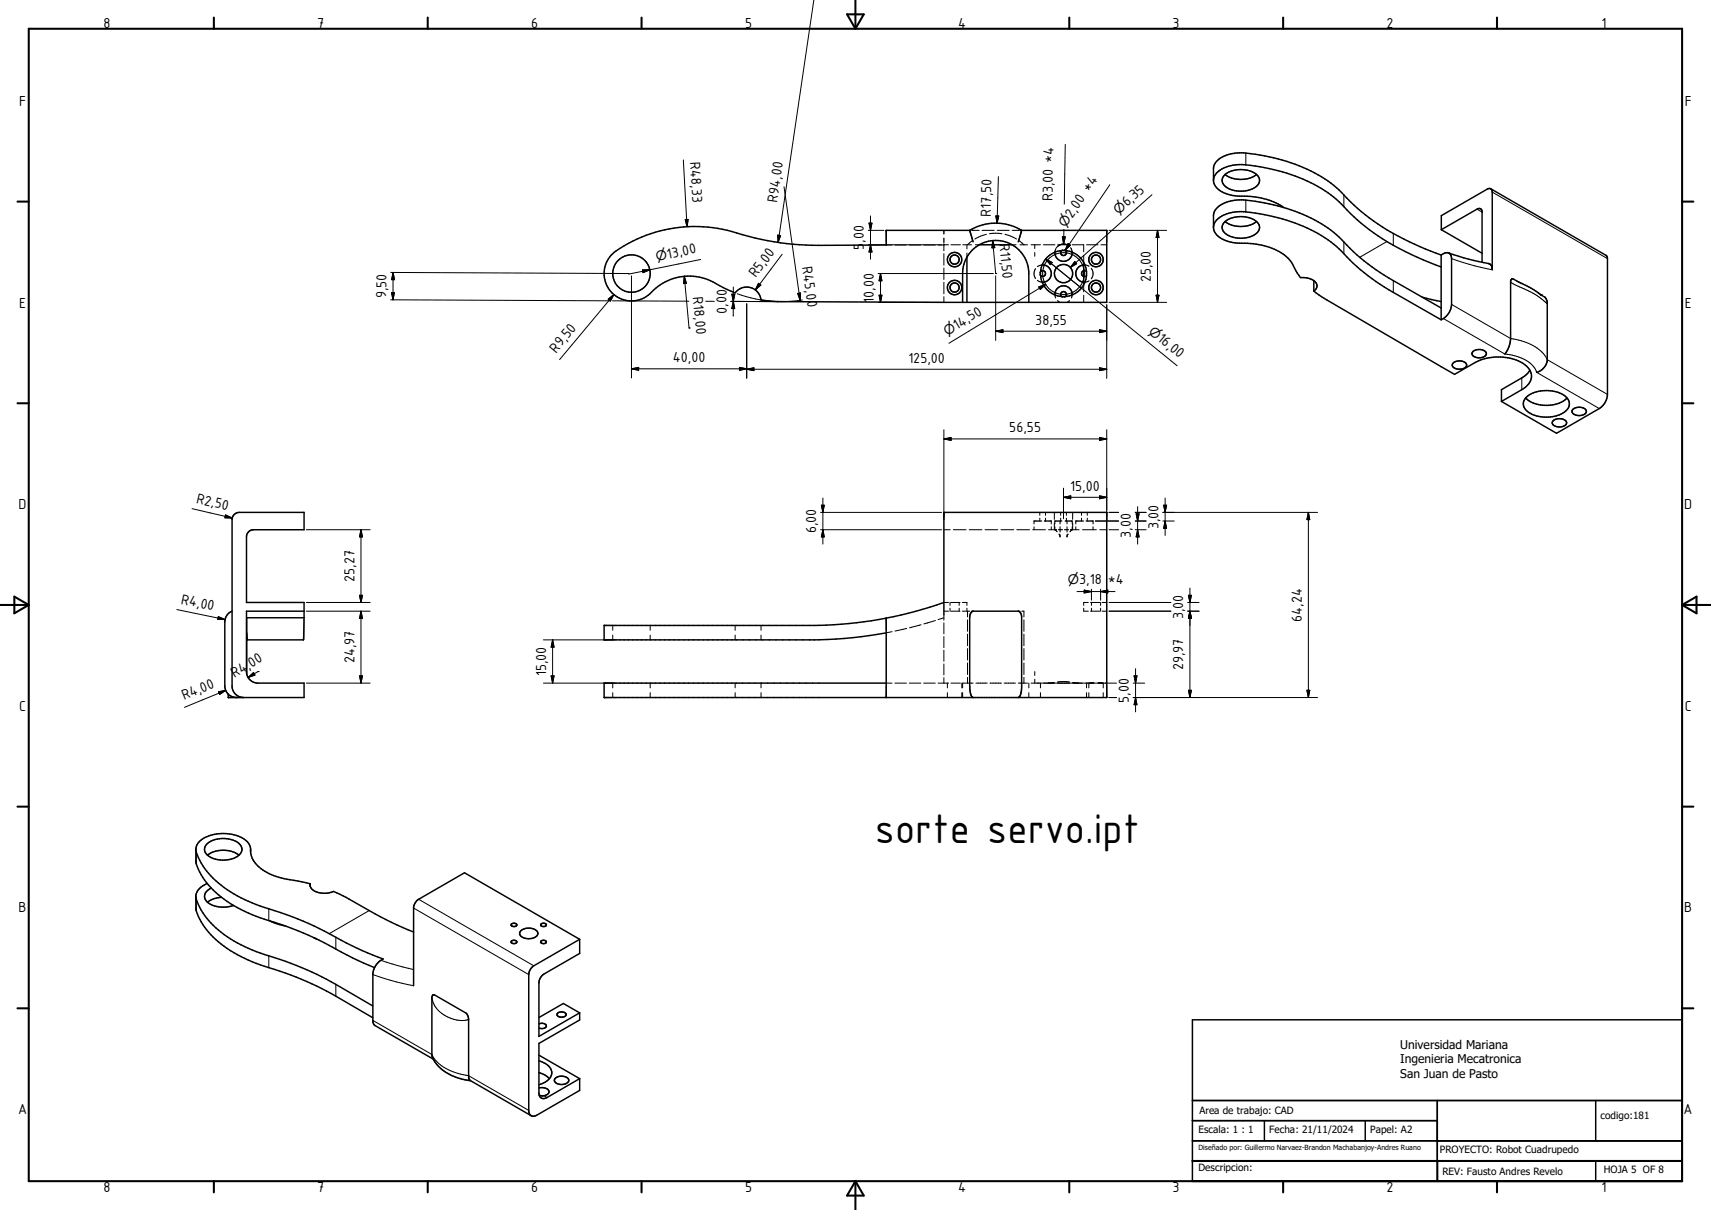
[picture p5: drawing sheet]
<svg xmlns="http://www.w3.org/2000/svg" width="594mm" height="420mm" viewBox="0 0 594 420" stroke-linecap="round" stroke-linejoin="round" font-family="sans-serif">
<g fill="none" stroke="#000" stroke-width=".51">
<path d="M336.6 80h-28.9v5l-23.4 .2a101.1 101.1 0 0 1-31.9-5.3 47.8 47.8 0 0 0-39.7 8.2 9.5 9.5 0 0 0 .2 14 9.5 9.5 0 0 0 13.9-1.3 18.2 18.2 0 0 1 22.9-1.7l5.5 2.6a5 5 0 0 1 5.3-1.9 5 5 0 0 1 3.7 4.3l7 .6 113 .3v-25h-29.5M336.6 80h.1M336.6 80a17.5 17.5 0 0 1 18.1 0M336.7 80h.1M354.7 80l-1.2 3.9M421.3 78.9a6.1 6.1 0 0 1 5.3-4.9 21.2 21.2 0 0 1 10.8 .2 52.1 52.1 0 0 1 28.3 13 71.1 71.1 0 0 0 18 14.3l16.6 9.5M421.3 78.9a6.1 6.1 0 0 0 5.3 5l2.9 .5a24.3 24.3 0 0 1 17.6 5.2l1.3 1.5 3.1 5.3a5.5 5.5 0 0 1 5.6 2.3 2.07 2.07 0 0 1-1 2.3M421.3 78.9v-4a6.2 6.2 0 0 1 5.3-5 18.7 18.7 0 0 1 9.2 0 54.7 54.7 0 0 1 29.1 12.4l.8 .8a69.7 69.7 0 0 0 18 14.3l16.6 9.5M421.3 62.6v-4.1a6.2 6.2 0 0 1 5.3-4.9 15.5 15.5 0 0 1 5.9-.5 57.5 57.5 0 0 1 31.5 12.1l.9 .8a79.9 79.9 0 0 0 33.6 21.9l1.8 .6M425.2 77a9.1 9.1 0 0 1 11.6 .6 2.88 2.88 0 0 1-1.9 4.2 9.2 9.2 0 0 1-10.1-1.3 2.43 2.43 0 0 1 .4-3.5zM425.3 76.9a9.5 9.5 0 0 0 10.9 0M425.3 60.6a9.6 9.6 0 0 0 10.9 0"/>
<path d="M425.4 60.5a9.3 9.3 0 0 1 11.3 .6 2.75 2.75 0 0 1-1.6 4.3 9 9 0 0 1-10.4-1.4 2.47 2.47 0 0 1 .7-3.5zM445.7 72.1a26.7 26.7 0 0 0-16.2-4.1 8.8 8.8 0 0 1-8.1-4.5 4.9 4.9 0 0 1 3.9-5.4 17.8 17.8 0 0 1 10.5-.5 54.7 54.7 0 0 1 29.1 12.5 78.3 78.3 0 0 0 31.3 21l4.1 1.6M500.4 79.7v-4.8l15.9-9.2a1.05 1.05 0 0 1 1.1-.2 1.05 1.05 0 0 1 .6 .9v27.2M500.4 79.7l12.4-7.1a1.05 1.05 0 0 1 1.1-.2 1.05 1.05 0 0 1 .6 .9v17.8M500.4 79.7l14.1 8.2M517.5 65.5l40 23.1 .4 .5 .1 47.8a6.2 6.2 0 0 1-2.8 4.9l-14.8 8.6-19.2-11.1M335.7 89.3v15.7M336.7 80l1.1 3.9M340 85h11.3M361.2 94.3a.99 .99 0 0 1 1.5 0 .99 .99 0 0 1 0 1.4 .99 .99 0 0 1-1.5 0M361.2 94.3v1.4M361.2 95.7a8 8 0 0 0 7.3 7.2"/>
<path d="M361.8 92a2.99 2.99 0 0 1 3.2 3 2.99 2.99 0 0 1-3.2 2.9M366.2 87.5a2.99 2.99 0 0 0 3 3.2 2.99 2.99 0 0 0 3-3.2M368.5 87a.99 .99 0 0 0 0 1.4 .99 .99 0 0 0 1.4 0 .99 .99 0 0 0 0-1.4M368.5 87a8 8 0 0 0-7.3 7.3M368.5 87h1.4M369.9 87a8 8 0 0 1 7.3 8 8 8 0 0 1-7.3 7.9M376.2 92a2.99 2.99 0 0 0-2.7 3 2.99 2.99 0 0 0 2.7 2.9M376.2 94a1.01 1.01 0 0 0-.7 1 1.01 1.01 0 0 0 .7 .9M376.2 91.1v7.7M456.1 97.4v3.6M500.3 88.5v22.5M500.3 88.5l.8-.4a1.75 1.75 0 0 1 2-.2 1.75 1.75 0 0 1 .8 1.9v15.9a6.3 6.3 0 0 1-3.6 5.3"/>
<path d="M502.8 87.8a98.8 98.8 0 0 0 14.3 3.8l.6 .6 .3 1M334.2 105v-10.1a11.5 11.5 0 0 1 11.5-11.4 11.5 11.5 0 0 1 11.5 11.4v10.1M366.2 102.4a2.99 2.99 0 0 1 3-3.2 2.99 2.99 0 0 1 3 3.2M368.5 102.9a1.01 1.01 0 0 1 0-1.4 1.01 1.01 0 0 1 1.4 0 1.01 1.01 0 0 1 0 1.4M368.5 102.9h1.4M456.1 101l3.6 2.6 45.3 26.3 7-4a17.2 17.2 0 0 1 17.8 1.1 4.6 4.6 0 0 1-.9 7.9l-7.7 4.4M493.7 103.1l6.6 1.6M504.4 126.1a3.2 3.2 0 0 1 4.7 .5 2.77 2.77 0 0 1-4 1.2 1.11 1.11 0 0 1-.7-1.7zM511.3 122.1a3.1 3.1 0 0 1 4.7 .6 2.77 2.77 0 0 1-4.1 1.2 1.11 1.11 0 0 1-.6-1.8zM522.4 122.9l1.2-2.1 .8-2.6v-20.5a.74 .74 0 0 1 .8-.9l2.2 1.2a32.5 32.5 0 0 1 7.6 4.4l1.4 .8 .7 1.8v20.2l-.4 1.4-.6 .9-1.2 1.1-1.4 .7M529.6 138.1a11.2 11.2 0 0 0 14.4 0M529.9 137.9a11.5 11.5 0 0 1 13.8 0 3.3 3.3 0 0 1-1.2 5.5 11.5 11.5 0 0 1-12.9-1.3 3 3 0 0 1 .3-4.2z"/>
<path d="M531.1 128.5l-.9 1.2-1.4 1.1-7.6 4.5v4M539.1 146.1a3.2 3.2 0 0 1 4.8 .6 2.8 2.8 0 0 1-4.1 1.2 1.11 1.11 0 0 1-.7-1.8zM546 142.1a3.2 3.2 0 0 1 4.7 .6 2.79 2.79 0 0 1-4 1.2 1.1 1.1 0 0 1-.7-1.8zM80.6 212.1a4 4 0 0 0-2.6 3.7v22.3a4 4 0 0 0 4.1 4M85.6 219.7l.1 .5M105.6 214.4v-5.3h-20v-22.7a2.5 2.5 0 0 1 2.5-2.5h17.5v-6h-22.5a2.5 2.5 0 0 0-2.5 2.5v57.7a4 4 0 0 0 4 4M105.6 212.1h-20v21a4 4 0 0 0 4 4h16v5h-26.4v-1.2M105.6 214.4l-.2 7.7M105.6 214.4h-20v19.6M307.7 214.6a140.5 140.5 0 0 1-25 2.5h-73v5h73a144.3 144.3 0 0 0 25-2.4M307.7 214.6v27.5M327.7 213.4v-35.5h56.5v64.2h-174.5v-5h98"/>
<path d="M327.7 209.1a136.5 136.5 0 0 1-20 5.5M85.6 222.1h19.7M85.7 220.6v.4M85.7 221.3v.8M105.4 222.1h-.1M337.8 242.1l-.7-.9-.4-2.3-.1-24.7a2.04 2.04 0 0 1 1.2-2.1h15.7a1.83 1.83 0 0 1 1.2 2.1v24.3l-.4 2.5-.3 .8-.5 .3M68 294.8v4.1a23.8 23.8 0 0 0 10.9 14 56.2 56.2 0 0 0 16.5 7.3 124.8 124.8 0 0 1 25 11.3l9.6 4.4M71.8 293a9.1 9.1 0 0 1 11.6 .3 2.75 2.75 0 0 1-1.5 4.3 9.2 9.2 0 0 1-10.5-1.4 2.35 2.35 0 0 1 .4-3.2zM72 296.8a9.5 9.5 0 0 1 11 0M87 295.6a5.8 5.8 0 0 0-5.1-5.7 13.4 13.4 0 0 0-12.9 2.5 4.2 4.2 0 0 0-.1 5.3 32.4 32.4 0 0 0 17.3 15.1l2.7 1.2a133.6 133.6 0 0 1 31.3 13.3l5.5 2.6 7.3 3-1.3 .8-1 1.1-.8 1.4-.5 1.7v16.3l.5 1.5 20.5 11.9M87 295.6a9.8 9.8 0 0 0 6.4 7.6 38 38 0 0 0 11.5 2.9l2.8 .7M68 311.3a25.3 25.3 0 0 0 12 14.6 65.1 65.1 0 0 0 17.2 7.1 107.5 107.5 0 0 1 19.4 8.7l12.8 7.5"/>
<path d="M72 306.7a5.6 5.6 0 0 0-4 4.2v4.3a23.8 23.8 0 0 0 10.9 14 61 61 0 0 0 18.3 7.9 107.5 107.5 0 0 1 19.4 8.7l12.8 7.5M73.3 308.3a2.82 2.82 0 0 0-1.4 4.8 9.6 9.6 0 0 0 9.1 1.2M76.9 311.5h-.6a8.1 8.1 0 0 0-4.3 1.7M93.5 319.6l2.6 1 2.8 .8M107.7 306.8a2.99 2.99 0 0 0 2.9 3 8.3 8.3 0 0 0 5.2-.4l4.3 2.1 8.1 4.6a112.5 112.5 0 0 0 15.4 7.4M107.7 306.8v.8M109 325.5l1 .5M177.6 326.6l.3-.1a.84 .84 0 0 1 1-.1 .84 .84 0 0 1 .4 .9l-.4 .2a.85 .85 0 0 1-.9 0 .85 .85 0 0 1-.4-.9zM177.6 320.7a.94 .94 0 0 1 1.1-.4 .94 .94 0 0 1 .6 1l-.4 .2a.85 .85 0 0 1-.9 .1 .85 .85 0 0 1-.4-.9zM180.8 323.1a4.1 4.1 0 0 1 5.9 .6 2.34 2.34 0 0 1-2.8 2.1 2.81 2.81 0 0 1-3.5-2zM187.8 326.6a1.04 1.04 0 0 1 1.1-.3 1.04 1.04 0 0 1 .7 .8 1.1 1.1 0 0 1-1.9-.3zM187.8 320.7l.4-.2a.83 .83 0 0 1 .9-.1 .83 .83 0 0 1 .4 .9l-.3 .2a.84 .84 0 0 1-1 .1 .84 .84 0 0 1-.4-.9z"/>
<path d="M201.2 326l-15.9 9.2-.9 .9-.7 1.2-.1 48.1a1.73 1.73 0 0 0 .8 1.8 1.73 1.73 0 0 0 2-.1l14.8-8.6v-4.1M201.2 326l-39.9-23.1-16.2 9.4-1.2 1.6-.3 1v27.2M201.2 326v4.9l-12.3 7.2-.8 .6-.7 1.2-.3 1.2v18.6l14.1-8.1M187.1 355.4l.5-.2a1.29 1.29 0 0 1 1.4 0 1.29 1.29 0 0 1 .6 1.2 2.24 2.24 0 0 1-2.5 .4M193.7 351.6a1.74 1.74 0 0 1 2.8 .7 1.82 1.82 0 0 1-3.1-.3zM201.2 351.6v2.4l-14.1 8.2v17.1a1.73 1.73 0 0 0 .8 1.8 1.73 1.73 0 0 0 2-.2l11.3-6.5M201.2 351.6l-5.6-3.3-8.5 4.9M163.4 375.1a16.6 16.6 0 0 1-13.1-7.7l-.4-1.1v-20.1a.74 .74 0 0 1 .9-.9l11 6.4 .7 1.2 .2 20.8 .3 1.1 21.4 12.4M187.1 377.6l.3-.1a2.34 2.34 0 0 1 3.2 1.7 2.79 2.79 0 0 1-3.4 1M187.1 366.2l14.1 8.2M187.1 372.3a7.1 7.1 0 0 1 3.6 2.1M187.1 368.2a4.9 4.9 0 0 1 4.4 4.6 5.5 5.5 0 0 1-4.4 3.7"/>
<path d="M192.7 374.3a3.2 3.2 0 0 1 4.8 .6 2.92 2.92 0 0 1-4.6 .9l-.5-.8zM414 396h169.9M414 382h169.9M414 389h85M438.9 389v7M473.9 389v7M499 382v21M554 382v14M414 410v-56h169.9v56M414 403h169.9M554 403v7"/>
<circle cx="219.2" cy="95" r="6.5"/>
<circle cx="331.4" cy="90.1" r="2.5"/>
<circle cx="331.4" cy="99.8" r="1.59"/>
<circle cx="331.4" cy="99.8" r="2.5"/>
<circle cx="331.4" cy="90.1" r="1.59"/>
<circle cx="369.2" cy="94.9" r="3.2"/>
<circle cx="380.5" cy="99.8" r="2.5"/>
<circle cx="380.5" cy="90.1" r="2.5"/>
<circle cx="380.5" cy="99.8" r="1.59"/>
<circle cx="380.5" cy="90.1" r="1.59"/>
</g>
<g fill="none" stroke="#000" stroke-width=".36">
<path d="M432.5 53.1v4.1M327.7 80v1.3M337 80h-.3M337.4 80h2.5M341 80h4.1M346.2 80h4.2M351.4 80h2.5M354.3 80h.3M354.7 80h.1M432.5 69.5v4.1M466.5 67.7v4M512.8 72.6l1.7 1"/>
<path d="M518 66.7l40 23.1M307.7 85h2M310.7 85h4M315.7 85h4M320.7 85h4M325.7 85h2M327.7 82.6v1.7M327.7 84.6v2.4M327.7 88v4M327.7 93v4M327.7 98v4M327.7 85h1.6"/>
<path d="M330.1 85h3.3M334.2 85h3M335.7 85v1.4M335.7 87.8v1.5M337.5 83.6l-1.6 1.4M338.6 85h1.4M342.4 81.3l-2 .7-2 1M343.5 81.1l2.2-.2 2.1 .2M348.9 81.3l2.1 .7 1.9 1M351.3 85h1.4M353.8 83.6l1.7 1.4M354.1 85h2.6"/>
<path d="M357.9 85h3.3M359.2 85v1.3M359.2 87.6v1.4M359.5 93.2a3 3 0 0 0 0 3.5M360.1 97.3l1.7 .6M361 95.2l.2 .5M361.2 94.3l-.2 .4M361.8 92l-1.7 .6M362.2 85h4M366.5 86.4l-.3 1.1M366.5 86.4h.1M367.2 85h4"/>
<path d="M368.8 84.7l-1.7 .8M369 86.7l-.5 .3M369.5 86.7l.4 .3M369.6 84.7l1.7 .8M371.9 86.4l.3 1.1M371.9 86.4h.1M372.2 85h4v2.4M376.2 88.6v2.5M376.2 98.8v2.5M376.2 92h.8l1.1 .5M376.2 94l.7 .1 .4 .3M377.2 85h4"/>
<path d="M377.3 95.5l-1.1 .4M378.1 97.5l-1.9 .4M378.8 93.1a2.99 2.99 0 0 1 0 3.7M382.2 85h2M466.5 84v4.1M481.5 83.8l-9.5 5.5M483.7 81v4.1M483.7 97.4v4.1M503.9 89.8l8.1 2.5 6 1.3M524.4 98l1.5 .8a32.8 32.8 0 0 1 11.1 6.5M327.7 103v2M366.2 102.4l.3 1"/>
<path d="M367.1 104.3l.9 .7M368.5 102.9l.5 .3M369.9 102.9l-.4 .3M371.3 104.3l-.9 .7M372.2 102.4l-.3 1M376.2 102.5v2.5M501.1 110.6l21.3 12.3a13.6 13.6 0 0 1 10.7 5.4l.4 1 21.7 12.5M503.9 105.7l20.5 11.8a16.5 16.5 0 0 1 12.5 6.8l.2 .5 20.9 12.1M537 105.3h.1M537.1 105.3h.1M528.3 131.2v4.1M361 177.9v1"/>
<path d="M361 179.9v.9M363 177.9v1M363 179.9v.9M366 177.9v2.4M368.2 177.9v1M368.2 179.9v.9M370.2 177.9v1M370.2 179.9v.9M372.4 177.9v2.4M375.4 177.9v1M375.4 179.9v.9M377.5 177.9v1"/>
<path d="M377.5 179.9v.9M327.7 183.9h2.2M331 183.9h4.4M336.5 183.9h4.4M342 183.9h4.4M347.5 183.9h4.4M353 183.9h4.4M358.5 183.9h4.4M359 182.9v1M361.3 180.8h-2.3v1.1M362.6 180.8h2.4v1.1M364 183.9h2.8"/>
<path d="M365 182.9v1M366 181.5v2.4M366.2 182.9v1M366.3 183.9l.7 .7M367.4 183.9h1.4M367.6 185.4h.1M367.6 185.4l.4 .8M368 180.8v1.1M368 182.9v1.8M368 185.5v.9M368.6 180.8h-2.4v1.1M369.6 183.9h1.4"/>
<path d="M369.8 180.8h2.4v1.1M370.4 180.8v1.1M370.4 182.9v1.8M370.4 185.5v.9M370.8 185.4l-.4 .8M370.8 185.4h.1M371.6 183.9h3M372.2 183.9l-.8 .7M372.2 182.9v1M372.4 181.5v2.4M373.5 182.9v1M375.8 183.9h4.8"/>
<path d="M375.9 180.8h-2.4v1.1M377 180.8h2.5v1.1M379.5 182.9v1M381.8 183.9h2.4M212.7 217.1v1.7M225.7 217.1v1.7M255.2 217.1v1.7M264.2 217.1v1.7M309.7 219.3l-2 .4M314.7 218.1l-4 .9M319.7 216.8l-3.9 1.1M324.7 215.4l-4 1.2"/>
<path d="M327.7 209.1h1.6M327.7 212.1h1.6M327.7 213.4v1.9M327.7 216.2v3.8M327.7 214.4l-2 .7M329.8 209.1v1M329.8 211.1v1M330.1 209.1h3.2M330.1 212.1h3.2M333 209.1v1M333 211.1v1M334.1 209.1h1.6v1"/>
<path d="M335.7 211.1v1h-1.6M335.9 215.1v4M336.5 212.1h-.6v2M337.2 212.1h.6M353.5 212.1h.6M354.8 212.1h.7v2M355.5 215.1v4M376.2 211.1v1h1.6M377.8 209.1h-1.6v1M378.6 209.1h3.2M378.6 212.1h3.2M378.9 209.1v1"/>
<path d="M378.9 211.1v1M382.1 209.1v1M382.1 211.1v1M382.6 209.1h1.6M382.6 212.1h1.6M212.7 220.4v1.7M212.7 237.1v1.7M225.7 220.4v1.7M225.7 237.1v1.7M255.2 220.4v1.7M255.2 237.1v1.7M264.2 220.4v1.7"/>
<path d="M264.2 237.1v1.7M307.7 237.1h2M310.7 237.1h4M315.7 237.1h4M320.7 237.1h4M325.7 237.1h3.6M327.7 221v3.8M327.7 225.7v3.8M327.7 230.5v3.8M327.7 235.2v1.9M328.9 237.1v1.7M330.1 237.1h3.3"/>
<path d="M333.9 237.1v1.7M334.2 237.1v1.7M334.2 237.1h3.6M335.9 220.1v4M335.9 225.1v4M335.9 230.1v4M335.9 235.1v2M338.8 237.1h3.9M343.7 237.1h3.9M348.6 237.1h3.9M353.5 237.1h3.2M355.5 220.1v4"/>
<path d="M355.5 225.1v4M355.5 230.1v4M355.5 235.1v2M357.2 237.1v1.7M357.9 237.1h2.9M359.2 233.1v1.3M359.2 235.8v1.3M361.2 237.1v1.7M362.3 237.1h3.7M366 236.9l-1.8 .2M367.1 237.1h4.2M367.1 236.7h4.2"/>
<path d="M372.4 237.1h3.4M372.4 236.9l1.8 .2M377 237.1h2.7M377.2 237.1v1.7M378 237.1v1.7M379.7 236.9l-1.4 .2M381.2 237.1h2M381.2 236.9l1.5 .2M383 237.1v1.7M383.7 237.1h.5M212.7 240.4v1.7M225.7 240.4v1.7"/>
<path d="M255.2 240.4v1.7M264.2 240.4v1.7M328.9 240.4v1.7M333.9 240.4v1.7M334.2 240.4v1.7M357.2 240.4v1.7M361.2 240.4v1.7M377.2 240.4v1.7M378 240.4v1.7M383 240.4v1.7M68.1 295.8v4.1M87 294.9v.7"/>
<path d="M68.1 312.1v4.1M93.3 315.4v4.1M128.2 316.1l-13.9 8M143.6 315.2l40 23.1M145.3 312.1l40 23.1M93.3 331.8v4.1M116.6 325.3v4.1M129.4 338.3l8.2 2.5 6 1.3M132.3 333.3l5.7 1.8 5.6 1.4M116.6 341.7v4.1M129.4 354.2l20.5 11.8a14.8 14.8 0 0 0 10.9 7l1.9 .4 20.9 12M149.9 346.5a10.7 10.7 0 0 0 12.8 7.3"/>
<path d="M188.9 380.3l1 .6"/>
</g>
<g fill="#000">
<circle cx="368.8" cy="84.7" r=".18"/>
<circle cx="369.6" cy="84.7" r=".18"/>
<circle cx="370.4" cy="85" r=".18"/>
<circle cx="535" cy="102.4" r=".25"/>
<circle cx="361.3" cy="180.8" r=".18"/>
<circle cx="362.6" cy="180.8" r=".18"/>
<circle cx="369.8" cy="180.8" r=".18"/>
<circle cx="375.9" cy="180.8" r=".18"/>
</g>
<g fill="none" stroke="#000" stroke-width=".71">
<path d="M297 0v10M10 10h573.9v400h-573.9zM74.2 6.1v3.9M148.5 6.1v3.9M222.7 6.1v3.9M294.1 5h5.8l-2.9 5zM371.2 6.1v3.9M445.4 6.1v3.9M519.7 6.1v3.9M6.1 70h3.9M583.9 70h4M6.1 140h3.9"/>
<path d="M583.9 140h4M0 210h10M5 207.1l5 2.9-5 2.9zM583.9 210h10.1M583.9 210l5-2.9v5.8zM6.1 280h3.9M583.9 280h4M6.1 350h3.9M583.9 350h4M74.2 410v3.9M148.5 410v3.9M222.7 410v3.9"/>
<path d="M297 410v10M297 410l2.9 5h-5.8zM371.2 410v3.9M414 403h169.9M445.4 410v3.9M499 403v7M519.7 410v3.9"/>
</g>
<g fill="none" stroke="#000" stroke-width=".35">
<path d="M282.5 0l-12.4 84.2M237.2 55.5l1.3 23.2M369.8 50.1l-.3 20.8M237.9 76.2h1l-.4 2.5zM272.2 64.8l5.6 39.4M301.4 80h5.5M301.7 77.4h1l-.5 2.6zM302.2 75v15M345.7 75h1l-.6 2.5zM346.6 61.3l-.5 16.2M369.3 79.6l-.1 5.1M385 80h20"/>
<path d="M385.3 64.1l-15.5 22.8M399.9 67.6l-28.3 25.2M401.8 80v25M401.8 80l.5 2.4h-.9zM135.7 94.6l82.7 .3M136.5 94.6l-.1 9.5M136.5 94.6l.5 2.5h-1zM219.2 95.8v35.4M223 93.7l2.6-.1-2.4 1zM237.6 95.9l1.6 17.9M237.6 95.9l.7 2.4-1 .1zM243.2 90.1l-25 5"/>
<path d="M254.6 99.6v5M263.3 98.3l.8 .6-1.9 1.7zM270 81.6l1 .2-.9 2.4zM271.5 88.3l-9.3 12.3M301.4 85h25.5M302.2 85l.5 2.5h-1zM304.9 94.9h40M305.7 94.9v10.1M305.7 94.9l.5 2.6h-1zM344.6 83.5l1.1 11.4M344.6 83.5l.7 2.5h-.9zM345.7 94.9h.1"/>
<path d="M345.7 95.8v22.3M360.6 99.6l2.4-.9-1.9 1.8zM363 89.9l45.6 37M363 89.9l2.3 1.2-.7 .8zM363 98.7l-33.6 20.4M368.8 82.2h1l-.6 2.5zM370 84.8a3 3 0 0 0-3.4 1.4M370.8 84.5l.8 .6-1.8 1.8zM371.6 85.9l.4 .8M373.1 90.8l.7 .7-2.2 1.3zM135.6 104.1l76.4 .3M135.9 101.6h1l-.5 2.5z"/>
<path d="M211.1 103.8l2-1.6-1.2 2.3zM212.6 104.4l26.6 .1M213.1 102.2l-18.8 22.6M239.2 113.8h.1M245 104.6h3M253.8 104.6l16.6 .1M254.1 102.1h1l-.5 2.5zM254.6 104.6h.1M254.6 104.6l-.1 5.1M254.6 104.6l.5 2.5h-1.1zM255.9 102a45.1 45.1 0 0 0 22.6 2.1M259.2 105.4v25.9"/>
<path d="M276.9 101.9l1-.2-.1 2.5zM304.9 105h22M305.2 102.5h1l-.5 2.5zM345.7 115h38.5M345.7 115l2.5-.5v.9zM381.7 114.5l2.5 .5-2.5 .4zM384.2 105.8v25.5M385 105h20M401.4 102.5h.9l-.5 2.5zM219.2 128h40M219.2 128l2.5-.5v1zM256.7 127.5l2.5 .5-2.5 .5z"/>
<path d="M259.2 128.2h125M259.2 128.2l2.5-.5v1zM381.7 127.7l2.5 .5-2.5 .5zM327.7 152.3h56.5M327.7 152.3l2.5-.4v1zM327.7 149.2v30.4M381.7 151.9l2.5 .4-2.5 .6zM384.2 149.2v30.4M66.7 176.6l13.9 3.2M78.3 178.7l2.3 1.1-2.5-.1zM284.8 177.9h42.1M285.2 175.4h.9l-.4 2.5z"/>
<path d="M285.7 172.9v15.9M369.2 172.6h15M369.2 172.6l2.5-.5v1zM369.2 169.4v10.7M381.7 172.1l2.5 .5-2.5 .5zM385 177.9h3.3M394.1 177.9h3.8M394.4 178.4h1l-.5 2.4zM394.9 175.9v12.9M403.7 177.9h53.7M404 175.4h1l-.5 2.5zM404.5 172.9v13"/>
<path d="M454.2 177.9v64.2M454.2 177.9l.5 2.5h-1zM106.3 183.9h22.2M125.3 183.9l.5 2.5h-1zM125.3 183.9v25.2M284.8 183.9h42.1M285.7 183.9l.4 2.5h-.9zM380.2 180.8h8.1M385 183.9h3.3M394.1 183.9h3.8M394.1 180.8h3.8M394.9 183.9l.5 2.5h-1z"/>
<path d="M403.7 180.8h4M404.5 180.8l.5 2.6h-1zM61.4 211.6l16.7 3.4M75.8 214l2.3 1h-2.5zM106.3 212.1h22.2M106.3 209.1h22.2M124.8 206.6h1l-.5 2.5zM125.3 212.1l.5 2.5h-1zM125.3 212.1v25M373.9 205.3h13.2M376.4 204.8l2.5 .5-2.5 .5zM378.9 204.5v3.8"/>
<path d="M382.1 205.3l2.5-.5v1zM382.1 204.5v3.8M385 212.1h21.5M385 209.1h21.5M412.3 212.1h4M412.3 209.1h4M412.6 206.6h1l-.5 2.5zM413.1 204.1v38M413.1 212.1l.5 2.5h-1zM78.4 239.6l-14.3 5.9M86.1 235.2l1.9-1.8 .5 .9zM89.6 233.1h.1"/>
<path d="M89.6 233.1l-3.5 2.1M106.3 237.1h22.2M124.8 234.6h1l-.5 2.5zM188.7 237.1h24.3M188.7 222.1h24.3M191.3 234.6h1l-.5 2.5zM191.8 222.1v15M191.8 222.1l.5 2.5h-1zM360 237.1h27.6M393.4 237.1h4M393.7 234.6h1l-.5 2.5zM394.2 232.1v15"/>
<path d="M412.6 239.6h1l-.5 2.5zM453.7 239.6h1l-.5 2.5zM75.9 240.1l2.5-.5-2.2 1.4zM385 242.1h2.6M393.4 242.1h64M394.2 242.1l.5 2.5h-1z"/>
<circle cx="369.2" cy="95" r="7.3"/>
</g>
<g fill="#000" stroke="#000" stroke-width=".35">
<path d="M237.9 76.2h1l-.4 2.5zM301.7 77.4h1l-.5 2.6zM345.7 75h1l-.6 2.5zM136.5 94.6l.5 2.5h-1zM223 93.7l2.6-.1-2.4 1zM237.6 95.9l.7 2.4-1 .1zM263.3 98.3l.8 .6-1.9 1.7zM270 81.6l1 .2-.9 2.4zM302.2 85l.5 2.5h-1zM305.7 94.9l.5 2.6h-1zM344.6 83.5l.7 2.5h-.9zM363 89.9l2.3 1.2-.7 .8z"/>
<path d="M368.8 82.2h1l-.6 2.5zM370.8 84.5l.8 .6-1.8 1.8zM373.1 90.8l.7 .7-2.2 1.3zM401.8 80l.5 2.4h-.9zM135.9 101.6h1l-.5 2.5zM211.1 103.8l2-1.6-1.2 2.3zM254.1 102.1h1l-.5 2.5zM254.6 104.6l.5 2.5h-1.1zM276.9 101.9l1-.2-.1 2.5zM305.2 102.5h1l-.5 2.5zM345.7 115l2.5-.5v.9zM360.6 99.6l2.4-.9-1.9 1.8z"/>
<path d="M381.7 114.5l2.5 .5-2.5 .4zM401.4 102.5h.9l-.5 2.5zM219.2 128l2.5-.5v1zM256.7 127.5l2.5 .5-2.5 .5zM259.2 128.2l2.5-.5v1zM381.7 127.7l2.5 .5-2.5 .5zM327.7 152.3l2.5-.4v1zM381.7 151.9l2.5 .4-2.5 .6zM78.3 178.7l2.3 1.1-2.5-.1zM285.2 175.4h.9l-.4 2.5zM369.2 172.6l2.5-.5v1zM381.7 172.1l2.5 .5-2.5 .5z"/>
<path d="M394.4 178.4h1l-.5 2.4zM404 175.4h1l-.5 2.5zM125.3 183.9l.5 2.5h-1zM285.7 183.9l.4 2.5h-.9zM394.9 183.9l.5 2.5h-1zM404.5 180.8l.5 2.6h-1zM454.2 177.9l.5 2.5h-1zM75.8 214l2.3 1h-2.5zM124.8 206.6h1l-.5 2.5zM125.3 212.1l.5 2.5h-1zM376.4 204.8l2.5 .5-2.5 .5zM382.1 205.3l2.5-.5v1z"/>
<path d="M412.6 206.6h1l-.5 2.5zM413.1 212.1l.5 2.5h-1zM86.1 235.2l1.9-1.8 .5 .9zM124.8 234.6h1l-.5 2.5zM191.3 234.6h1l-.5 2.5zM191.8 222.1l.5 2.5h-1zM393.7 234.6h1l-.5 2.5zM412.6 239.6h1l-.5 2.5zM453.7 239.6h1l-.5 2.5zM75.9 240.1l2.5-.5-2.2 1.4zM394.2 242.1l.5 2.5h-1z"/>
</g>
<text font-size="15.5" x="303.7" y="292.5">sorte servo.ipt</text>
<g font-size="5.4">
<text x="35.9" y="9.6">8</text>
<text x="110.1" y="9.6">7</text>
<text x="184.4" y="9.6">6</text>
<text x="258.7" y="9.6">5</text>
<text x="332.7" y="9.6">4</text>
<text x="407.1" y="9.6">3</text>
<text x="481.3" y="9.6">2</text>
<text x="555.9" y="9.6">1</text>
<text x="6.6" y="36.7">F</text>
<text x="584.9" y="36.7">F</text>
<text x="239.6" y="56.2" transform="rotate(87 239.6 56.2)">R48,33</text>
<text x="269.8" y="70.4" transform="rotate(-82 269.8 70.4)">R94,00</text>
<text x="365.4" y="69.9" transform="rotate(-89 365.4 69.9)">R3,00 *4</text>
<text x="378.2" y="67" transform="rotate(-56 378.2 67)">*4</text>
<text x="391.2" y="72" transform="rotate(-42 391.2 72)">6,35</text>
<text x="343.9" y="75.2" transform="rotate(-88 343.9 75.2)">R17,50</text>
<text x="372.2" y="75.9" transform="rotate(-56 372.2 75.9)">2,0</text>
<text x="231.9" y="89.9" transform="rotate(-11 231.9 89.9)">13,00</text>
<text x="299.9" y="86.7" transform="rotate(-90 299.9 86.7)">5,00</text>
<text x="347" y="84.6" transform="rotate(85 347 84.6)">R11,50</text>
<text x="278.5" y="92.8" transform="rotate(82 278.5 92.8)">R45,00</text>
<text x="262.4" y="96.6" transform="rotate(-53 262.4 96.6)">R5,0</text>
<text x="399.5" y="98" transform="rotate(-90 399.5 98)">25,00</text>
<text x="6.6" y="106.8">E</text>
<text x="134.1" y="103.6" transform="rotate(-90 134.1 103.6)">9,50</text>
<text x="240.5" y="103.2" transform="rotate(85 240.5 103.2)">R18,00</text>
<text x="303.3" y="105.1" transform="rotate(-90 303.3 105.1)">10,00</text>
<text x="584.9" y="106.8">E</text>
<text x="252.3" y="108.9" transform="rotate(-90 252.3 108.9)">0,00</text>
<text x="359.4" y="112.7">38,55</text>
<text x="332.1" y="114.6" transform="rotate(-31 332.1 114.6)">14,50</text>
<text x="401.6" y="118" transform="rotate(39 401.6 118)">16,00</text>
<text x="193" y="122.7" transform="rotate(-50 193 122.7)">R9,50</text>
<text x="233.6" y="125.7">40,00</text>
<text x="315.3" y="125.9">125,00</text>
<text x="350.4" y="150.1">56,55</text>
<text x="371.5" y="170.3">15,00</text>
<text x="6.4" y="176.7">D</text>
<text x="68" y="174.5" transform="rotate(13 68 174.5)">R2,50</text>
<text x="584.6" y="176.7">D</text>
<text x="283.3" y="185.2" transform="rotate(-90 283.3 185.2)">6,00</text>
<text x="402.2" y="183.7" transform="rotate(-90 402.2 183.7)">3,00</text>
<text x="392.6" y="186.6" transform="rotate(-90 392.6 186.6)">3,00</text>
<text x="123" y="202" transform="rotate(-90 123 202)">25,27</text>
<text x="374.6" y="202.9">3,18 *4</text>
<text x="62.7" y="209.5" transform="rotate(12 62.7 209.5)">R4,00</text>
<text x="410.8" y="214.9" transform="rotate(-90 410.8 214.9)">3,00</text>
<text x="451.9" y="215.8" transform="rotate(-90 451.9 215.8)">64,24</text>
<text x="123" y="230.3" transform="rotate(-90 123 230.3)">24,97</text>
<text x="410.8" y="232.6" transform="rotate(-90 410.8 232.6)">29,97</text>
<text x="81.4" y="235.3" transform="rotate(-31 81.4 235.3)">R4,00</text>
<text x="189.6" y="234.7" transform="rotate(-90 189.6 234.7)">15,00</text>
<text x="63.9" y="243.1" transform="rotate(-22 63.9 243.1)">R4,00</text>
<text x="391.9" y="243.9" transform="rotate(-90 391.9 243.9)">5,00</text>
<text x="6.6" y="246.7">C</text>
<text x="584.9" y="246.7">C</text>
<text x="6.4" y="316.7">B</text>
<text x="584.6" y="316.7">B</text>
<text x="6.3" y="386.7">A</text>
<text x="584.5" y="386.7">A</text>
<text x="35.9" y="413.9">8</text>
<text x="110.1" y="413.9">7</text>
<text x="184.4" y="413.9">6</text>
<text x="258.7" y="413.9">5</text>
<text x="332.7" y="413.9">4</text>
<text x="407.1" y="413.9">3</text>
<text x="481.3" y="413.9">2</text>
<text x="555.9" y="413.9">1</text>
</g>
<g font-size="4.6">
<text x="388.3" y="74.6" transform="rotate(-42 388.3 74.6)">n</text>
<text x="369.9" y="79.1" transform="rotate(-56 369.9 79.1)">n</text>
<text x="228" y="90.6" transform="rotate(-11 228 90.6)">n</text>
<text x="328.8" y="116.6" transform="rotate(-31 328.8 116.6)">n</text>
<text x="398.5" y="115.6" transform="rotate(39 398.5 115.6)">n</text>
<text x="370.7" y="202.9">n</text>
</g>
<g font-size="4.2">
<text x="486.1" y="364">Universidad Mariana</text>
<text x="486.1" y="369">Ingenieria Mecatronica</text>
<text x="486.1" y="374">San Juan de Pasto</text>
</g>
<g font-size="3.5">
<text x="416.4" y="386.5">Area de trabajo: CAD</text>
<text x="555.6" y="388.5">codigo:181</text>
<text x="416.1" y="393.1">Escala: 1 : 1</text>
<text x="440.6" y="393.1">Fecha: 21/11/2024</text>
<text x="475.6" y="393.1">Papel: A2</text>
<text x="499.9" y="400.3">PROYECTO: Robot Cuadrupedo</text>
<text x="416.1" y="406.4">Descripcion:</text>
<text x="500.8" y="407.9">REV: Fausto Andres Revelo</text>
<text x="556.8" y="407.2">HOJA 5 OF 8</text>
</g>
<text font-size="2.5" x="416.1" y="399.3">Diseñado por: Guillermo Narvaez-Brandon Machabanjoy-Andres Ruano</text>
</svg>
